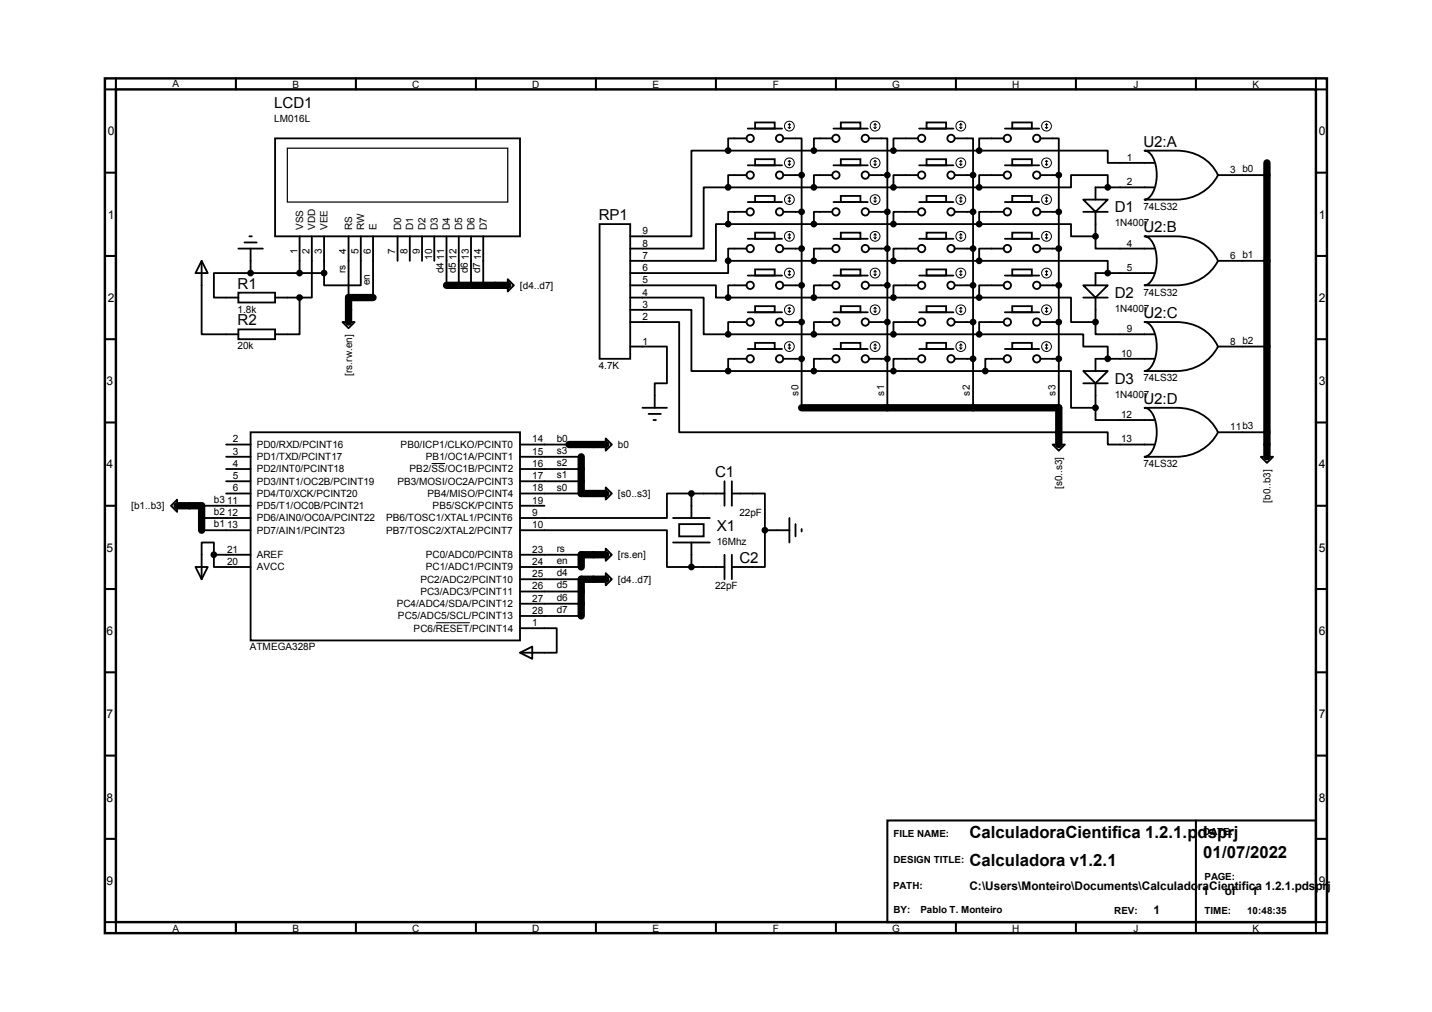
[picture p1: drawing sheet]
<svg xmlns="http://www.w3.org/2000/svg" width="297mm" height="210mm" viewBox="0 0 297 210" stroke-linecap="round" stroke-linejoin="round" font-family="sans-serif">
<path d="M21.8 16.3h253.4v177.2h-253.4zM24 18.5h249v172.8h-249z" fill="none" stroke="#000" stroke-width=".51"/>
<g fill="none" stroke="#000" stroke-width=".42">
<path d="M24 16.3v2.2h-2.2M48.9 16.3v2.2M73.8 16.3v2.2M98.7 16.3v2.2M123.6 16.3v2.2M148.5 16.3v2.2M173.4 16.3v2.2M198.3 16.3v2.2M223.2 16.3v2.2M248.1 16.3v2.2M273 16.3v2.2h2.2M21.8 35.8h2.2"/>
<path d="M273 35.8h2.2M21.8 53.1h2.2M273 53.1h2.2M21.8 70.4h2.2M273 70.4h2.2M21.8 87.6h2.2M273 87.6h2.2M21.8 104.9h2.2M273 104.9h2.2M21.8 122.2h2.2M21.8 139.4h2.2M273 122.2h2.2"/>
<path d="M273 139.4h2.2M21.8 156.7h2.2M273 156.7h2.2M21.8 174h2.2M184.1 170.2h88.9v21.1h-88.9zM248.1 170.2v23.3M273 174h2.2M21.8 191.3h2.2v2.2M48.9 191.3v2.2M73.8 191.3v2.2M98.7 191.3v2.2M123.6 191.3v2.2"/>
<path d="M148.5 191.3v2.2M173.4 191.3v2.2M198.3 191.3v2.2M223.2 191.3v2.2M275.2 191.3h-2.2v2.2"/>
</g>
<path d="M262.8 33.8v60.9M92.6 59.2h12.7M77.4 61.7h-5.1v5.1M118 92.2h7.6M120.6 94.7v7.7h5M166.3 84.6h53.3v7.6M36.7 104.9h5.1v5.1M125.6 115.1h-5v2.5M125.6 120.1h-5v7.7" fill="none" stroke="#000" stroke-width="1.5"/>
<g fill="none" stroke="#000" stroke-width=".38">
<path d="M57.1 28.7h50.8v20.3h-50.8zM151 38.9h-5v12.7h-15.3M151 31.2h-7.6v17.8h-12.7M151 31.2h52.1M151 38.9h52.1M154.9 36.3h-3.9v2.6M154.9 28.7h-3.9v2.5M155.1 26.7h7.1M155.1 34.3h7.1M156.6 25.4h4.1v1.3h-4.1zM156.6 33h4.1v1.3h-4.1zM162.5 28.7h3.8v7.6"/>
<path d="M162.5 36.3h3.8M166.3 36.3v48.3M172.6 28.7h-3.8v2.5M172.6 36.3h-3.8v2.6M172.9 26.7h7.1M172.9 34.3h7.1M174.4 25.4h4.1v1.3h-4.1zM174.4 33h4.1v1.3h-4.1zM180.3 28.7h3.8v7.6M180.3 36.3h3.8M184.1 36.3v48.3M190.4 28.7h-5.1v2.5"/>
<path d="M190.4 36.3h-5.1v2.6M190.7 26.7h7.1M190.7 34.3h7.1M192.2 25.4h4.1v1.3h-4.1zM192.2 33h4.1v1.3h-4.1zM198 28.7h3.8v7.6M198 36.3h3.8M201.8 36.3v48.3M203.1 31.2h26.7v2.6h9.6M203.1 38.9h19.1v-2.6h7.6v2.6M208.2 28.7h-5.1v2.5M208.2 36.3h-5.1v2.6"/>
<path d="M208.4 26.7h7.2M208.4 34.3h7.2M210 25.4h4v1.3h-4zM210 33h4v1.3h-4zM215.8 28.7h3.8v7.6M215.8 36.3h3.8M219.6 36.3v48.3M237.4 31.2h6.6a9.2 9.2 0 0 1 8.6 5.1 9.5 9.5 0 0 1-8.6 5.1h-6.6a3.5 3.5 0 0 0 2.3-3.1 7.3 7.3 0 0 0-1.4-6.7zM239.4 38.9h-12.2v2.5M252.6 36.3h10.2M41.8 54.1l1.3 2.5h-2.5zM41.8 54.1v15.2h7.6"/>
<path d="M49.4 51.6h5.1M50.7 50.3h2.6M51.7 49h.5M52 56.6h-7.6v5.1h5M52 56.6h15.2M52 51.6v5M62.1 49v7.6M64.7 49v12.7h-2.6M67.2 49v7.6M72.3 49v12.7M74.8 49v10.2h-7.6v-2.6M77.4 49v12.7"/>
<path d="M82.5 49v5.1M85 49v5.1M87.5 49v5.1M90.1 49v5.1M92.6 49v10.2M95.2 49v10.2M97.7 49v10.2M100.2 49v10.2M105.3 57.9l1.3 1.3-1.3 1.3zM124.4 46.5h6.3v27.9h-6.3zM130.7 59.2h17.8v2.5h2.5M151 54.1v2.5h-20.3"/>
<path d="M151 46.5h-2.5v7.6h-17.8M151 46.5h52.1M151 54.1h52.1M154.9 59.2h-3.9v2.5M154.9 51.6h-3.9v2.5M154.9 43.9h-3.9v2.6M155.1 41.9h7.1M155.1 49.5h7.1M155.1 57.1h7.1M156.6 40.6h4.1v1.3h-4.1zM156.6 48.3h4.1v1.2h-4.1zM156.6 55.9h4.1v1.2h-4.1z"/>
<path d="M162.5 43.9h3.8M162.5 51.6h3.8M162.5 59.2h3.8M172.6 43.9h-3.8v2.6M172.6 51.6h-3.8v2.5M172.6 59.2h-3.8v2.5M172.9 41.9h7.1M172.9 49.5h7.1M172.9 57.1h7.1M174.4 40.6h4.1v1.3h-4.1zM174.4 48.3h4.1v1.2h-4.1zM174.4 55.9h4.1v1.2h-4.1z"/>
<path d="M180.3 43.9h3.8M180.3 51.6h3.8M180.3 59.2h3.8M190.4 43.9h-5.1v2.6M190.4 51.6h-5.1v2.5M190.4 59.2h-5.1v2.5M190.7 41.9h7.1M190.7 49.5h7.1M190.7 57.1h7.1M192.2 40.6h4.1v1.3h-4.1zM192.2 48.3h4.1v1.2h-4.1zM192.2 55.9h4.1v1.2h-4.1z"/>
<path d="M198 43.9h3.8M198 51.6h3.8M198 59.2h3.8M203.1 46.5h19.1v2.5h5M203.1 54.1h26.7v2.5M208.2 43.9h-5.1v2.6M208.2 51.6h-5.1v2.5M208.2 59.2h-5.1v2.5M208.4 41.9h7.2M208.4 49.5h7.2M208.4 57.1h7.2M210 40.6h4v1.3h-4z"/>
<path d="M210 48.3h4v1.2h-4zM210 55.9h4v1.2h-4zM215.8 43.9h3.8M215.8 51.6h3.8M215.8 59.2h3.8M224.7 41.4h5.1l-2.6 2.5zM224.7 59.2h5.1l-2.6 2.5zM224.7 43.9h5.1M227.2 49v2.6h12.2M227.2 43.9v5.1M237.4 49h6.6a9.2 9.2 0 0 1 8.6 5.1 9.5 9.5 0 0 1-8.6 5.1h-6.6a3.5 3.5 0 0 0 2.3-3.1 7.3 7.3 0 0 0-1.4-6.7zM239.4 56.6h-12.2v2.6"/>
<path d="M252.6 54.1h10.2M49.4 60.7h7.7v2h-7.7zM49.4 68.3h7.7v2.1h-7.7zM57.1 61.7h5M62.1 61.7v7.6h-5M71 66.8h2.6l-1.3 1.3zM130.7 66.8h10.2v22.9h88.9v2.5h9.6M130.7 64.3h12.7v12.7h7.6M130.7 61.7h15.3v7.6h5M130.7 71.9h7.6v7.6h-2.5v5.1M151 61.7h52.1M151 69.3h52.1"/>
<path d="M151 77h53.4M154.9 74.4h-3.9v2.6M154.9 66.8h-3.9v2.5M155.1 64.8h7.1M155.1 72.4h7.1M156.6 63.5h4.1v1.3h-4.1zM156.6 71.1h4.1v1.3h-4.1zM162.5 66.8h3.8M162.5 74.4h3.8M172.6 66.8h-3.8v2.5M172.6 74.4h-3.8v2.6M172.9 64.8h7.1"/>
<path d="M172.9 72.4h7.1M174.4 63.5h4.1v1.3h-4.1zM174.4 71.1h4.1v1.3h-4.1zM180.3 66.8h3.8M180.3 74.4h3.8M190.4 66.8h-5.1v2.5M190.4 74.4h-5.1v2.6M190.7 64.8h7.1M190.7 72.4h7.1M192.2 63.5h4.1v1.3h-4.1zM192.2 71.1h4.1v1.3h-4.1zM198 66.8h3.8"/>
<path d="M198 74.4h3.8M203.1 61.7h19.1v5.1h5M203.1 69.3h21.6v2.6h5.1v2.5M204.4 77h17.8v7.6h5M208.2 66.8h-5.1v2.5M208.2 74.4h-3.8v2.6M208.4 64.8h7.2M208.4 72.4h7.2M210 63.5h4v1.3h-4zM210 71.1h4v1.3h-4zM215.8 66.8h3.8M215.8 74.4h3.8"/>
<path d="M224.7 77h5.1l-2.6 2.5zM224.7 61.7h5.1M224.7 79.5h5.1M227.2 66.8v2.5h12.2M227.2 61.7v5.1M227.2 79.5v5.1M237.4 66.8h6.6a9.2 9.2 0 0 1 8.6 5.1 9.5 9.5 0 0 1-8.6 5.1h-6.6a3.5 3.5 0 0 0 2.3-3.1 7.3 7.3 0 0 0-1.4-6.7zM239.4 74.4h-12.2v2.6M252.6 71.9h10.2M46.9 92.2h5.1M46.9 94.7h5.1M46.9 97.3h5.1"/>
<path d="M46.9 99.8h5.1M52 89.7h55.9v43.1h-55.9zM107.9 92.2h10.1M107.9 94.7h12.7M107.9 97.3h12.7M107.9 99.8h12.7M125.6 90.9l1.3 1.3-1.3 1.3zM133.3 84.6h5M134.5 85.9h2.6M135.5 87.1h.6M150.3 99.8v5.1M151.8 99.8v5.1"/>
<path d="M218.4 92.2h2.5l-1.3 1.3zM227.2 84.6v2.5h12.2M237.4 84.6h6.6a9.2 9.2 0 0 1 8.6 5.1 9.5 9.5 0 0 1-8.6 5h-6.6a3.5 3.5 0 0 0 2.3-3.1 7.3 7.3 0 0 0-1.4-6.7zM252.6 89.7h10.2M261.5 94.7h2.6l-1.3 1.3zM35.5 104.9l1.2-1.3v2.6zM40.6 117.6h2.5l-1.3 2.5zM41.8 110h10.2M41.8 104.9h10.2M41.8 107.4h10.2M44.4 115.1v-2.6h-2.6v7.6M44.4 115.1v2.5h7.6"/>
<path d="M44.4 115.1h7.6M46.9 102.4h5.1M107.9 110h30.4v7.6h5.1M107.9 115.1h12.7M107.9 117.6h12.7M107.9 104.9h5M107.9 102.4h12.7M125.6 101.1l1.3 1.3-1.3 1.2zM125.6 113.8l1.3 1.3-1.3 1.2zM125.6 118.9l1.3 1.2-1.3 1.3zM139.6 107.4h7.6M139.6 112.5h7.6"/>
<path d="M140.9 108.7h5.1v2.6h-5.1zM143.4 102.4h-5.1v5h-30.4M143.4 117.6h6.9M143.4 102.4h6.9M143.4 102.4v5M143.4 112.5v5.1M150.3 115.1v5M151.8 102.4h6.9v7.6M151.8 115.1v5M158.7 110v7.6h-6.9M158.7 110h5M163.7 107.4v5.1"/>
<path d="M165 108.7v2.6M166.3 109.7v.5M107.9 135.4l2.5-1.3v2.6zM107.9 130.3h7.6v5.1h-7.6M107.9 127.8h12.7M107.9 120.1h12.7M107.9 122.7h12.7M107.9 125.2h12.7"/>
<circle cx="151" cy="31.2" r=".51"/>
<circle cx="151" cy="38.9" r=".51"/>
<circle cx="155.6" cy="36.3" r=".76"/>
<circle cx="155.6" cy="28.7" r=".76"/>
<circle cx="161.7" cy="36.3" r=".76"/>
<circle cx="161.7" cy="28.7" r=".76"/>
<circle cx="166.3" cy="36.3" r=".51"/>
<circle cx="168.8" cy="31.2" r=".51"/>
<circle cx="168.8" cy="38.9" r=".51"/>
<circle cx="173.4" cy="28.7" r=".76"/>
<circle cx="173.4" cy="36.3" r=".76"/>
<circle cx="179.5" cy="28.7" r=".76"/>
<circle cx="179.5" cy="36.3" r=".76"/>
<circle cx="184.1" cy="36.3" r=".51"/>
<circle cx="185.3" cy="31.2" r=".51"/>
<circle cx="185.3" cy="38.9" r=".51"/>
<circle cx="191.2" cy="28.7" r=".76"/>
<circle cx="191.2" cy="36.3" r=".76"/>
<circle cx="197.3" cy="28.7" r=".76"/>
<circle cx="197.3" cy="36.3" r=".76"/>
<circle cx="201.8" cy="36.3" r=".51"/>
<circle cx="203.1" cy="38.9" r=".51"/>
<circle cx="203.1" cy="31.2" r=".51"/>
<circle cx="209" cy="28.7" r=".76"/>
<circle cx="209" cy="36.3" r=".76"/>
<circle cx="215.1" cy="28.7" r=".76"/>
<circle cx="215.1" cy="36.3" r=".76"/>
<circle cx="219.6" cy="36.3" r=".51"/>
<circle cx="229.8" cy="38.9" r=".51"/>
<circle cx="52" cy="56.6" r=".51"/>
<circle cx="62.1" cy="56.6" r=".51"/>
<circle cx="67.2" cy="56.6" r=".51"/>
<circle cx="151" cy="46.5" r=".51"/>
<circle cx="151" cy="54.1" r=".51"/>
<circle cx="155.6" cy="59.2" r=".76"/>
<circle cx="155.6" cy="43.9" r=".76"/>
<circle cx="155.6" cy="51.6" r=".76"/>
<circle cx="161.7" cy="43.9" r=".76"/>
<circle cx="161.7" cy="59.2" r=".76"/>
<circle cx="161.7" cy="51.6" r=".76"/>
<circle cx="166.3" cy="43.9" r=".51"/>
<circle cx="166.3" cy="51.6" r=".51"/>
<circle cx="166.3" cy="59.2" r=".51"/>
<circle cx="168.8" cy="54.1" r=".51"/>
<circle cx="168.8" cy="46.5" r=".51"/>
<circle cx="173.4" cy="51.6" r=".76"/>
<circle cx="173.4" cy="43.9" r=".76"/>
<circle cx="173.4" cy="59.2" r=".76"/>
<circle cx="179.5" cy="43.9" r=".76"/>
<circle cx="179.5" cy="51.6" r=".76"/>
<circle cx="179.5" cy="59.2" r=".76"/>
<circle cx="184.1" cy="51.6" r=".51"/>
<circle cx="184.1" cy="43.9" r=".51"/>
<circle cx="184.1" cy="59.2" r=".51"/>
<circle cx="185.3" cy="54.1" r=".51"/>
<circle cx="185.3" cy="46.5" r=".51"/>
<circle cx="191.2" cy="51.6" r=".76"/>
<circle cx="191.2" cy="59.2" r=".76"/>
<circle cx="191.2" cy="43.9" r=".76"/>
<circle cx="197.3" cy="51.6" r=".76"/>
<circle cx="197.3" cy="43.9" r=".76"/>
<circle cx="197.3" cy="59.2" r=".76"/>
<circle cx="201.8" cy="59.2" r=".51"/>
<circle cx="201.8" cy="51.6" r=".51"/>
<circle cx="201.8" cy="43.9" r=".51"/>
<circle cx="203.1" cy="46.5" r=".51"/>
<circle cx="203.1" cy="54.1" r=".51"/>
<circle cx="209" cy="51.6" r=".76"/>
<circle cx="209" cy="43.9" r=".76"/>
<circle cx="209" cy="59.2" r=".76"/>
<circle cx="215.1" cy="43.9" r=".76"/>
<circle cx="215.1" cy="51.6" r=".76"/>
<circle cx="215.1" cy="59.2" r=".76"/>
<circle cx="219.6" cy="43.9" r=".51"/>
<circle cx="219.6" cy="51.6" r=".51"/>
<circle cx="219.6" cy="59.2" r=".51"/>
<circle cx="227.2" cy="49" r=".51"/>
<circle cx="229.8" cy="56.6" r=".51"/>
<circle cx="62.1" cy="61.7" r=".51"/>
<circle cx="151" cy="69.3" r=".51"/>
<circle cx="151" cy="77" r=".51"/>
<circle cx="151" cy="61.7" r=".51"/>
<circle cx="155.6" cy="74.4" r=".76"/>
<circle cx="155.6" cy="66.8" r=".76"/>
<circle cx="161.7" cy="74.4" r=".76"/>
<circle cx="161.7" cy="66.8" r=".76"/>
<circle cx="166.3" cy="66.8" r=".51"/>
<circle cx="166.3" cy="74.4" r=".51"/>
<circle cx="168.8" cy="61.7" r=".51"/>
<circle cx="168.8" cy="69.3" r=".51"/>
<circle cx="168.8" cy="77" r=".51"/>
<circle cx="173.4" cy="66.8" r=".76"/>
<circle cx="173.4" cy="74.4" r=".76"/>
<circle cx="179.5" cy="74.4" r=".76"/>
<circle cx="179.5" cy="66.8" r=".76"/>
<circle cx="184.1" cy="66.8" r=".51"/>
<circle cx="184.1" cy="74.4" r=".51"/>
<circle cx="185.3" cy="69.3" r=".51"/>
<circle cx="185.3" cy="77" r=".51"/>
<circle cx="185.3" cy="61.7" r=".51"/>
<circle cx="191.2" cy="74.4" r=".76"/>
<circle cx="191.2" cy="66.8" r=".76"/>
<circle cx="197.3" cy="74.4" r=".76"/>
<circle cx="197.3" cy="66.8" r=".76"/>
<circle cx="201.8" cy="66.8" r=".51"/>
<circle cx="201.8" cy="74.4" r=".51"/>
<circle cx="203.1" cy="61.7" r=".51"/>
<circle cx="203.1" cy="69.3" r=".51"/>
<circle cx="204.4" cy="77" r=".51"/>
<circle cx="209" cy="74.4" r=".76"/>
<circle cx="209" cy="66.8" r=".76"/>
<circle cx="215.1" cy="66.8" r=".76"/>
<circle cx="215.1" cy="74.4" r=".76"/>
<circle cx="219.6" cy="66.8" r=".51"/>
<circle cx="219.6" cy="74.4" r=".51"/>
<circle cx="227.2" cy="66.8" r=".51"/>
<circle cx="229.8" cy="74.4" r=".51"/>
<circle cx="227.2" cy="84.6" r=".51"/>
<circle cx="44.4" cy="115.1" r=".51"/>
<circle cx="143.4" cy="102.4" r=".51"/>
<circle cx="143.4" cy="117.6" r=".51"/>
<circle cx="158.7" cy="110" r=".51"/>
</g>
<g fill="none" stroke="#000" stroke-width=".21">
<path d="M163.5 26.4l.2 .3M163.5 34l.2 .3M163.7 25.7v1M163.7 33.3v1M163.7 25.7l-.2 .2M163.7 25.7l.3 .2M163.7 33.3l-.2 .2M163.7 33.3l.3 .2M164 26.4l-.3 .3M164 34l-.3 .3M181.3 26.4l.2 .3M181.3 34l.2 .3"/>
<path d="M181.5 25.7v1M181.5 33.3v1M181.5 25.7l-.2 .2M181.5 25.7l.3 .2M181.5 33.3l-.2 .2M181.5 33.3l.3 .2M181.8 26.4l-.3 .3M181.8 34l-.3 .3M199 26.4l.3 .3M199 34l.3 .3M199.3 25.7v1M199.3 33.3v1"/>
<path d="M199.3 25.7l-.3 .2M199.3 25.7l.3 .2M199.3 33.3l-.3 .2M199.3 33.3l.3 .2M199.6 26.4l-.3 .3M199.6 34l-.3 .3M216.8 26.4l.3 .3M216.8 34l.3 .3M217.1 25.7v1M217.1 33.3v1M217.1 25.7l-.3 .2M217.1 25.7l.2 .2"/>
<path d="M217.1 33.3l-.3 .2M217.1 33.3l.2 .2M217.3 26.4l-.2 .3M217.3 34l-.2 .3M163.5 41.7l.2 .2M163.5 49.3l.2 .2M163.5 56.9l.2 .2M163.7 40.9v1M163.7 48.5v1M163.7 56.1v1M163.7 40.9l-.2 .2M163.7 40.9l.3 .2"/>
<path d="M163.7 48.5l-.2 .3M163.7 48.5l.3 .3M163.7 56.1l-.2 .3M163.7 56.1l.3 .3M164 41.7l-.3 .2M164 49.3l-.3 .2M164 56.9l-.3 .2M181.3 41.7l.2 .2M181.3 49.3l.2 .2M181.3 56.9l.2 .2M181.5 40.9v1M181.5 48.5v1"/>
<path d="M181.5 56.1v1M181.5 40.9l-.2 .2M181.5 40.9l.3 .2M181.5 48.5l-.2 .3M181.5 48.5l.3 .3M181.5 56.1l-.2 .3M181.5 56.1l.3 .3M181.8 41.7l-.3 .2M181.8 49.3l-.3 .2M181.8 56.9l-.3 .2M199 41.7l.3 .2M199 49.3l.3 .2"/>
<path d="M199 56.9l.3 .2M199.3 40.9v1M199.3 48.5v1M199.3 56.1v1M199.3 40.9l-.3 .2M199.3 40.9l.3 .2M199.3 48.5l-.3 .3M199.3 48.5l.3 .3M199.3 56.1l-.3 .3M199.3 56.1l.3 .3M199.6 41.7l-.3 .2M199.6 49.3l-.3 .2"/>
<path d="M199.6 56.9l-.3 .2M216.8 41.7l.3 .2M216.8 49.3l.3 .2M216.8 56.9l.3 .2M217.1 40.9v1M217.1 48.5v1M217.1 56.1v1M217.1 40.9l-.3 .2M217.1 40.9l.2 .2M217.1 48.5l-.3 .3M217.1 48.5l.2 .3M217.1 56.1l-.3 .3"/>
<path d="M217.1 56.1l.2 .3M217.3 41.7l-.2 .2M217.3 49.3l-.2 .2M217.3 56.9l-.2 .2M163.5 64.5l.2 .3M163.5 72.1l.2 .3M163.7 63.8v1M163.7 71.4v1M163.7 63.8l-.2 .2M163.7 63.8l.3 .2M163.7 71.4l-.2 .2M163.7 71.4l.3 .2"/>
<path d="M164 64.5l-.3 .3M164 72.1l-.3 .3M181.3 64.5l.2 .3M181.3 72.1l.2 .3M181.5 63.8v1M181.5 71.4v1M181.5 63.8l-.2 .2M181.5 63.8l.3 .2M181.5 71.4l-.2 .2M181.5 71.4l.3 .2M181.8 64.5l-.3 .3M181.8 72.1l-.3 .3"/>
<path d="M199 64.5l.3 .3M199 72.1l.3 .3M199.3 63.8v1M199.3 71.4v1M199.3 63.8l-.3 .2M199.3 63.8l.3 .2M199.3 71.4l-.3 .2M199.3 71.4l.3 .2M199.6 64.5l-.3 .3M199.6 72.1l-.3 .3M216.8 64.5l.3 .3M216.8 72.1l.3 .3"/>
<path d="M217.1 63.8v1M217.1 71.4v1M217.1 63.8l-.3 .2M217.1 63.8l.2 .2M217.1 71.4l-.3 .2M217.1 71.4l.2 .2M217.3 64.5l-.2 .3M217.3 72.1l-.2 .3M89.5 96.1h2.8M90.5 129.2h6.9"/>
<circle cx="163.7" cy="33.8" r="1.02"/>
<circle cx="163.7" cy="26.2" r="1.02"/>
<circle cx="181.5" cy="26.2" r="1.02"/>
<circle cx="181.5" cy="33.8" r="1.02"/>
<circle cx="199.3" cy="26.2" r="1.02"/>
<circle cx="199.3" cy="33.8" r="1.02"/>
<circle cx="217.1" cy="26.2" r="1.02"/>
<circle cx="217.1" cy="33.8" r="1.02"/>
<circle cx="163.7" cy="56.6" r="1.02"/>
<circle cx="163.7" cy="49" r="1.02"/>
<circle cx="163.7" cy="41.4" r="1.02"/>
<circle cx="181.5" cy="56.6" r="1.02"/>
<circle cx="181.5" cy="41.4" r="1.02"/>
<circle cx="181.5" cy="49" r="1.02"/>
<circle cx="199.3" cy="41.4" r="1.02"/>
<circle cx="199.3" cy="49" r="1.02"/>
<circle cx="199.3" cy="56.6" r="1.02"/>
<circle cx="217.1" cy="41.4" r="1.02"/>
<circle cx="217.1" cy="56.6" r="1.02"/>
<circle cx="217.1" cy="49" r="1.02"/>
<circle cx="163.7" cy="71.9" r="1.02"/>
<circle cx="163.7" cy="64.3" r="1.02"/>
<circle cx="181.5" cy="71.9" r="1.02"/>
<circle cx="181.5" cy="64.3" r="1.02"/>
<circle cx="199.3" cy="64.3" r="1.02"/>
<circle cx="199.3" cy="71.9" r="1.02"/>
<circle cx="217.1" cy="64.3" r="1.02"/>
<circle cx="217.1" cy="71.9" r="1.02"/>
</g>
<g fill="#000">
<circle cx="151" cy="31.2" r=".51"/>
<circle cx="151" cy="38.9" r=".51"/>
<circle cx="166.3" cy="36.3" r=".51"/>
<circle cx="168.8" cy="31.2" r=".51"/>
<circle cx="168.8" cy="38.9" r=".51"/>
<circle cx="184.1" cy="36.3" r=".51"/>
<circle cx="185.3" cy="31.2" r=".51"/>
<circle cx="185.3" cy="38.9" r=".51"/>
<circle cx="201.8" cy="36.3" r=".51"/>
<circle cx="203.1" cy="38.9" r=".51"/>
<circle cx="203.1" cy="31.2" r=".51"/>
<circle cx="219.6" cy="36.3" r=".51"/>
<circle cx="229.8" cy="38.9" r=".51"/>
<circle cx="52" cy="56.6" r=".51"/>
<circle cx="62.1" cy="56.6" r=".51"/>
<circle cx="67.2" cy="56.6" r=".51"/>
<circle cx="151" cy="46.5" r=".51"/>
<circle cx="151" cy="54.1" r=".51"/>
<circle cx="166.3" cy="43.9" r=".51"/>
<circle cx="166.3" cy="51.6" r=".51"/>
<circle cx="166.3" cy="59.2" r=".51"/>
<circle cx="168.8" cy="54.1" r=".51"/>
<circle cx="168.8" cy="46.5" r=".51"/>
<circle cx="184.1" cy="51.6" r=".51"/>
<circle cx="184.1" cy="43.9" r=".51"/>
<circle cx="184.1" cy="59.2" r=".51"/>
<circle cx="185.3" cy="54.1" r=".51"/>
<circle cx="185.3" cy="46.5" r=".51"/>
<circle cx="201.8" cy="59.2" r=".51"/>
<circle cx="201.8" cy="51.6" r=".51"/>
<circle cx="201.8" cy="43.9" r=".51"/>
<circle cx="203.1" cy="46.5" r=".51"/>
<circle cx="203.1" cy="54.1" r=".51"/>
<circle cx="219.6" cy="43.9" r=".51"/>
<circle cx="219.6" cy="51.6" r=".51"/>
<circle cx="219.6" cy="59.2" r=".51"/>
<circle cx="227.2" cy="49" r=".51"/>
<circle cx="229.8" cy="56.6" r=".51"/>
<circle cx="62.1" cy="61.7" r=".51"/>
<circle cx="151" cy="69.3" r=".51"/>
<circle cx="151" cy="77" r=".51"/>
<circle cx="151" cy="61.7" r=".51"/>
<circle cx="166.3" cy="66.8" r=".51"/>
<circle cx="166.3" cy="74.4" r=".51"/>
<circle cx="168.8" cy="61.7" r=".51"/>
<circle cx="168.8" cy="69.3" r=".51"/>
<circle cx="168.8" cy="77" r=".51"/>
<circle cx="184.1" cy="66.8" r=".51"/>
<circle cx="184.1" cy="74.4" r=".51"/>
<circle cx="185.3" cy="69.3" r=".51"/>
<circle cx="185.3" cy="77" r=".51"/>
<circle cx="185.3" cy="61.7" r=".51"/>
<circle cx="201.8" cy="66.8" r=".51"/>
<circle cx="201.8" cy="74.4" r=".51"/>
<circle cx="203.1" cy="61.7" r=".51"/>
<circle cx="203.1" cy="69.3" r=".51"/>
<circle cx="204.4" cy="77" r=".51"/>
<circle cx="219.6" cy="66.8" r=".51"/>
<circle cx="219.6" cy="74.4" r=".51"/>
<circle cx="227.2" cy="66.8" r=".51"/>
<circle cx="229.8" cy="74.4" r=".51"/>
<circle cx="227.2" cy="84.6" r=".51"/>
<circle cx="44.4" cy="115.1" r=".51"/>
<circle cx="143.4" cy="102.4" r=".51"/>
<circle cx="143.4" cy="117.6" r=".51"/>
<circle cx="158.7" cy="110" r=".51"/>
</g>
<path d="M59.6 30.7h45.7v11.2h-45.7z" fill="none" stroke="#000" stroke-width=".25"/>
<g font-size="3.5">
<text x="201.1" y="173.8">CalculadoraCientifica 1.2.1.pdsprj</text>
<text x="201.1" y="179.6">Calculadora v1.2.1</text>
<text x="249.6" y="177.9">01/07/2022</text>
</g>
<g font-size="3.1">
<text x="56.9" y="22.5">LCD1</text>
<text x="237.2" y="30.4">U2:A</text>
<text x="124.2" y="45.6">RP1</text>
<text x="231.2" y="44.1">D1</text>
<text x="237.2" y="48.2">U2:B</text>
<text x="49.3" y="59.9">R1</text>
<text x="231.2" y="61.8">D2</text>
<text x="237.2" y="66">U2:C</text>
<text x="49.3" y="67.5">R2</text>
<text x="231.2" y="79.6">D3</text>
<text x="237.2" y="83.7">U2:D</text>
<text x="148.3" y="99">C1</text>
<text x="148.7" y="110.1">X1</text>
<text x="153.4" y="116.7">C2</text>
</g>
<g font-size="2.5">
<text x="22.3" y="28.1">0</text>
<text x="273.6" y="28.1">0</text>
<text x="22.3" y="45.3">1</text>
<text x="273.6" y="45.3">1</text>
<text x="22.3" y="62.6">2</text>
<text x="273.6" y="62.6">2</text>
<text x="22.1" y="79.9">3</text>
<text x="273.6" y="79.9">3</text>
<text x="22.1" y="97.2">4</text>
<text x="273.6" y="97.2">4</text>
<text x="22.1" y="114.4">5</text>
<text x="273.6" y="114.4">5</text>
<text x="22.1" y="131.7">6</text>
<text x="273.6" y="131.7">6</text>
<text x="22.1" y="149">7</text>
<text x="273.6" y="149">7</text>
<text x="22.1" y="166.2">8</text>
<text x="273.6" y="166.2">8</text>
<text x="22.1" y="183.5">9</text>
<text x="201.1" y="184.5">C:\Users\Monteiro\Documents\CalculadoraCientifica 1.2.1.pdsprj</text>
<text x="249.4" y="185.5">1</text>
<text x="254" y="185.5">of</text>
<text x="259.6" y="185.5">1</text>
<text x="273.6" y="183.5">9</text>
<text x="239.3" y="189.6">1</text>
</g>
<g font-size="2.1">
<text x="35.8" y="18">A</text>
<text x="60.7" y="18.2">B</text>
<text x="85.5" y="18.2">C</text>
<text x="110.4" y="18.2">D</text>
<text x="135.4" y="18.2">E</text>
<text x="160.3" y="18.2">F</text>
<text x="185" y="18.2">G</text>
<text x="210" y="18.2">H</text>
<text x="235.1" y="18.2">J</text>
<text x="259.8" y="18.2">K</text>
<text x="56.9" y="25.4">LM016L</text>
<text x="233.7" y="33.4">1</text>
<text x="255.2" y="35.9">3 b0</text>
<text x="233.7" y="38.4">2</text>
<text x="62.9" y="47.8" transform="rotate(-90 62.9 47.8)">VSS</text>
<text x="65.4" y="47.8" transform="rotate(-90 65.4 47.8)">VDD</text>
<text x="67.9" y="47.8" transform="rotate(-90 67.9 47.8)">VEE</text>
<text x="73" y="47.8" transform="rotate(-90 73 47.8)">RS</text>
<text x="75.6" y="47.8" transform="rotate(-90 75.6 47.8)">RW</text>
<text x="78.1" y="47.8" transform="rotate(-90 78.1 47.8)">E</text>
<text x="83.2" y="47.8" transform="rotate(-90 83.2 47.8)">D0</text>
<text x="85.7" y="47.8" transform="rotate(-90 85.7 47.8)">D1</text>
<text x="88.3" y="47.8" transform="rotate(-90 88.3 47.8)">D2</text>
<text x="90.8" y="47.8" transform="rotate(-90 90.8 47.8)">D3</text>
<text x="93.3" y="47.8" transform="rotate(-90 93.3 47.8)">D4</text>
<text x="95.9" y="47.8" transform="rotate(-90 95.9 47.8)">D5</text>
<text x="98.4" y="47.8" transform="rotate(-90 98.4 47.8)">D6</text>
<text x="101" y="47.8" transform="rotate(-90 101 47.8)">D7</text>
<text x="231.2" y="46.9">1N4007</text>
<text x="237.2" y="43.5">74LS32</text>
<text x="61.7" y="52.7" transform="rotate(-90 61.7 52.7)">1</text>
<text x="64.2" y="52.7" transform="rotate(-90 64.2 52.7)">2</text>
<text x="66.8" y="52.7" transform="rotate(-90 66.8 52.7)">3</text>
<text x="71.8" y="52.7" transform="rotate(-90 71.8 52.7)">4</text>
<text x="74.4" y="52.7" transform="rotate(-90 74.4 52.7)">5</text>
<text x="76.9" y="52.7" transform="rotate(-90 76.9 52.7)">6</text>
<text x="82" y="52.7" transform="rotate(-90 82 52.7)">7</text>
<text x="84.5" y="52.7" transform="rotate(-90 84.5 52.7)">8</text>
<text x="87.1" y="52.7" transform="rotate(-90 87.1 52.7)">9</text>
<text x="89.6" y="53.9" transform="rotate(-90 89.6 53.9)">10</text>
<text x="92.2" y="53.9" transform="rotate(-90 92.2 53.9)">11</text>
<text x="94.7" y="53.9" transform="rotate(-90 94.7 53.9)">12</text>
<text x="97.2" y="53.9" transform="rotate(-90 97.2 53.9)">13</text>
<text x="99.8" y="53.9" transform="rotate(-90 99.8 53.9)">14</text>
<text x="133.3" y="53.7">7</text>
<text x="133.3" y="51.1">8</text>
<text x="133.3" y="48.6">9</text>
<text x="233.7" y="51.1">4</text>
<text x="255.2" y="53.7">6 b1</text>
<text x="71.7" y="56.6" transform="rotate(-90 71.7 56.6)">rs</text>
<text x="76.7" y="59.2" transform="rotate(-90 76.7 59.2)">en</text>
<text x="92" y="56.6" transform="rotate(-90 92 56.6)">d4</text>
<text x="94.5" y="56.6" transform="rotate(-90 94.5 56.6)">d5</text>
<text x="97.1" y="56.6" transform="rotate(-90 97.1 56.6)">d6</text>
<text x="99.6" y="56.6" transform="rotate(-90 99.6 56.6)">d7</text>
<text x="107.9" y="59.9">[d4..d7]</text>
<text x="133.3" y="58.8">5</text>
<text x="133.3" y="56.2">6</text>
<text x="233.7" y="56.2">5</text>
<text x="49.3" y="64.9">1.8k</text>
<text x="133.3" y="63.8">3</text>
<text x="133.3" y="61.3">4</text>
<text x="231.2" y="64.7">1N4007</text>
<text x="237.2" y="61.3">74LS32</text>
<text x="133.3" y="66.4">2</text>
<text x="133.3" y="71.5">1</text>
<text x="233.7" y="68.9">9</text>
<text x="255.2" y="71.5">8 b2</text>
<text x="49.3" y="72.5">20k</text>
<text x="73" y="77.9" transform="rotate(-90 73 77.9)">[rs.rw.en]</text>
<text x="124.2" y="76.5">4.7K</text>
<text x="232.5" y="74">10</text>
<text x="165.6" y="82" transform="rotate(-90 165.6 82)">s0</text>
<text x="183.4" y="82" transform="rotate(-90 183.4 82)">s1</text>
<text x="201.2" y="82" transform="rotate(-90 201.2 82)">s2</text>
<text x="218.9" y="82" transform="rotate(-90 218.9 82)">s3</text>
<text x="231.2" y="82.5">1N4007</text>
<text x="237.2" y="79.1">74LS32</text>
<text x="232.5" y="86.7">12</text>
<text x="255.2" y="89.2">11b3</text>
<text x="48.3" y="94.3">3</text>
<text x="48.3" y="91.8">2</text>
<text x="53.3" y="95.5">PD1/TXD/PCINT17</text>
<text x="53.3" y="92.9">PD0/RXD/PCINT16</text>
<text x="83.1" y="92.9">PB0/ICP1/CLKO/PCINT0</text>
<text x="88.3" y="95.5">PB1/OC1A/PCINT1</text>
<text x="110.4" y="91.8">14</text>
<text x="110.4" y="94.3">15</text>
<text x="115.5" y="91.6">b0</text>
<text x="115.5" y="94.1">s3</text>
<text x="128.2" y="92.9">b0</text>
<text x="232.5" y="91.8">13</text>
<text x="48.3" y="101.9">6</text>
<text x="48.3" y="99.4">5</text>
<text x="48.3" y="96.9">4</text>
<text x="53.3" y="100.5">PD3/INT1/OC2B/PCINT19</text>
<text x="53.3" y="98">PD2/INT0/PCINT18</text>
<text x="82.4" y="100.5">PB3/MOSI/OC2A/PCINT3</text>
<text x="85" y="98">PB2/SS/OC1B/PCINT2</text>
<text x="110.4" y="99.4">17</text>
<text x="110.4" y="101.9">18</text>
<text x="110.4" y="96.9">16</text>
<text x="115.5" y="96.7">s2</text>
<text x="115.5" y="99.2">s1</text>
<text x="115.5" y="101.8">s0</text>
<text x="220.3" y="101.5" transform="rotate(-90 220.3 101.5)">[s0..s3]</text>
<text x="237.2" y="96.9">74LS32</text>
<text x="27.2" y="105.6">[b1..b3]</text>
<text x="44.4" y="104.3">b3</text>
<text x="44.4" y="106.8">b2</text>
<text x="47.1" y="107">12</text>
<text x="47.1" y="104.5">11</text>
<text x="53.3" y="105.6">PD5/T1/OC0B/PCINT21</text>
<text x="53.3" y="103.1">PD4/T0/XCK/PCINT20</text>
<text x="88.7" y="103.1">PB4/MISO/PCINT4</text>
<text x="89.7" y="105.6">PB5/SCK/PCINT5</text>
<text x="110.4" y="107">9</text>
<text x="110.4" y="104.5">19</text>
<text x="128.2" y="103.1">[s0..s3]</text>
<text x="153.4" y="107">22pF</text>
<text x="263.5" y="104.3" transform="rotate(-90 263.5 104.3)">[b0..b3]</text>
<text x="44.4" y="109.3">b1</text>
<text x="47.1" y="109.6">13</text>
<text x="53.3" y="108.2">PD6/AIN0/OC0A/PCINT22</text>
<text x="53.3" y="110.7">PD7/AIN1/PCINT23</text>
<text x="80.1" y="110.7">PB7/TOSC2/XTAL2/PCINT7</text>
<text x="80.1" y="108.2">PB6/TOSC1/XTAL1/PCINT6</text>
<text x="110.4" y="109.6">10</text>
<text x="148.7" y="112.9">16Mhz</text>
<text x="47.1" y="117.2">20</text>
<text x="47.1" y="114.6">21</text>
<text x="53.3" y="118.3">AVCC</text>
<text x="53.3" y="115.8">AREF</text>
<text x="88.3" y="118.3">PC1/ADC1/PCINT9</text>
<text x="88.3" y="115.8">PC0/ADC0/PCINT8</text>
<text x="110.4" y="119.7">25</text>
<text x="110.4" y="117.2">24</text>
<text x="110.4" y="114.6">23</text>
<text x="115.5" y="117">en</text>
<text x="115.5" y="114.4">rs</text>
<text x="115.5" y="119.5">d4</text>
<text x="128.2" y="115.8">[rs.en]</text>
<text x="82.3" y="125.9">PC4/ADC4/SDA/PCINT12</text>
<text x="87.2" y="123.4">PC3/ADC3/PCINT11</text>
<text x="87.2" y="120.9">PC2/ADC2/PCINT10</text>
<text x="110.4" y="124.8">27</text>
<text x="110.4" y="122.3">26</text>
<text x="115.5" y="122">d5</text>
<text x="115.5" y="124.6">d6</text>
<text x="128.2" y="120.9">[d4..d7]</text>
<text x="148.3" y="122.2">22pF</text>
<text x="82.5" y="128.5">PC5/ADC5/SCL/PCINT13</text>
<text x="85.8" y="131">PC6/RESET/PCINT14</text>
<text x="110.4" y="127.3">28</text>
<text x="110.4" y="129.9">1</text>
<text x="115.5" y="127.1">d7</text>
<text x="51.8" y="134.9">ATMEGA328P</text>
<text x="35.8" y="193.3">A</text>
<text x="60.7" y="193.3">B</text>
<text x="85.5" y="193.3">C</text>
<text x="110.4" y="193.3">D</text>
<text x="135.4" y="193.3">E</text>
<text x="160.3" y="193.3">F</text>
<text x="185" y="193.3">G</text>
<text x="210" y="193.3">H</text>
<text x="235.1" y="193.3">J</text>
<text x="259.8" y="193.3">K</text>
</g>
<g font-size="2">
<text x="185.3" y="173.6">FILE NAME:</text>
<text x="249.6" y="173.1">DATE:</text>
<text x="185.3" y="179.1">DESIGN TITLE:</text>
<text x="185.2" y="184.4">PATH:</text>
<text x="249.8" y="182.5">PAGE:</text>
<text x="185.3" y="189.4">BY:</text>
<text x="190.9" y="189.4">Pablo T. Monteiro</text>
<text x="231.1" y="189.5">REV:</text>
<text x="249.8" y="189.5">TIME:</text>
<text x="258.7" y="189.5">10:48:35</text>
</g>
</svg>
